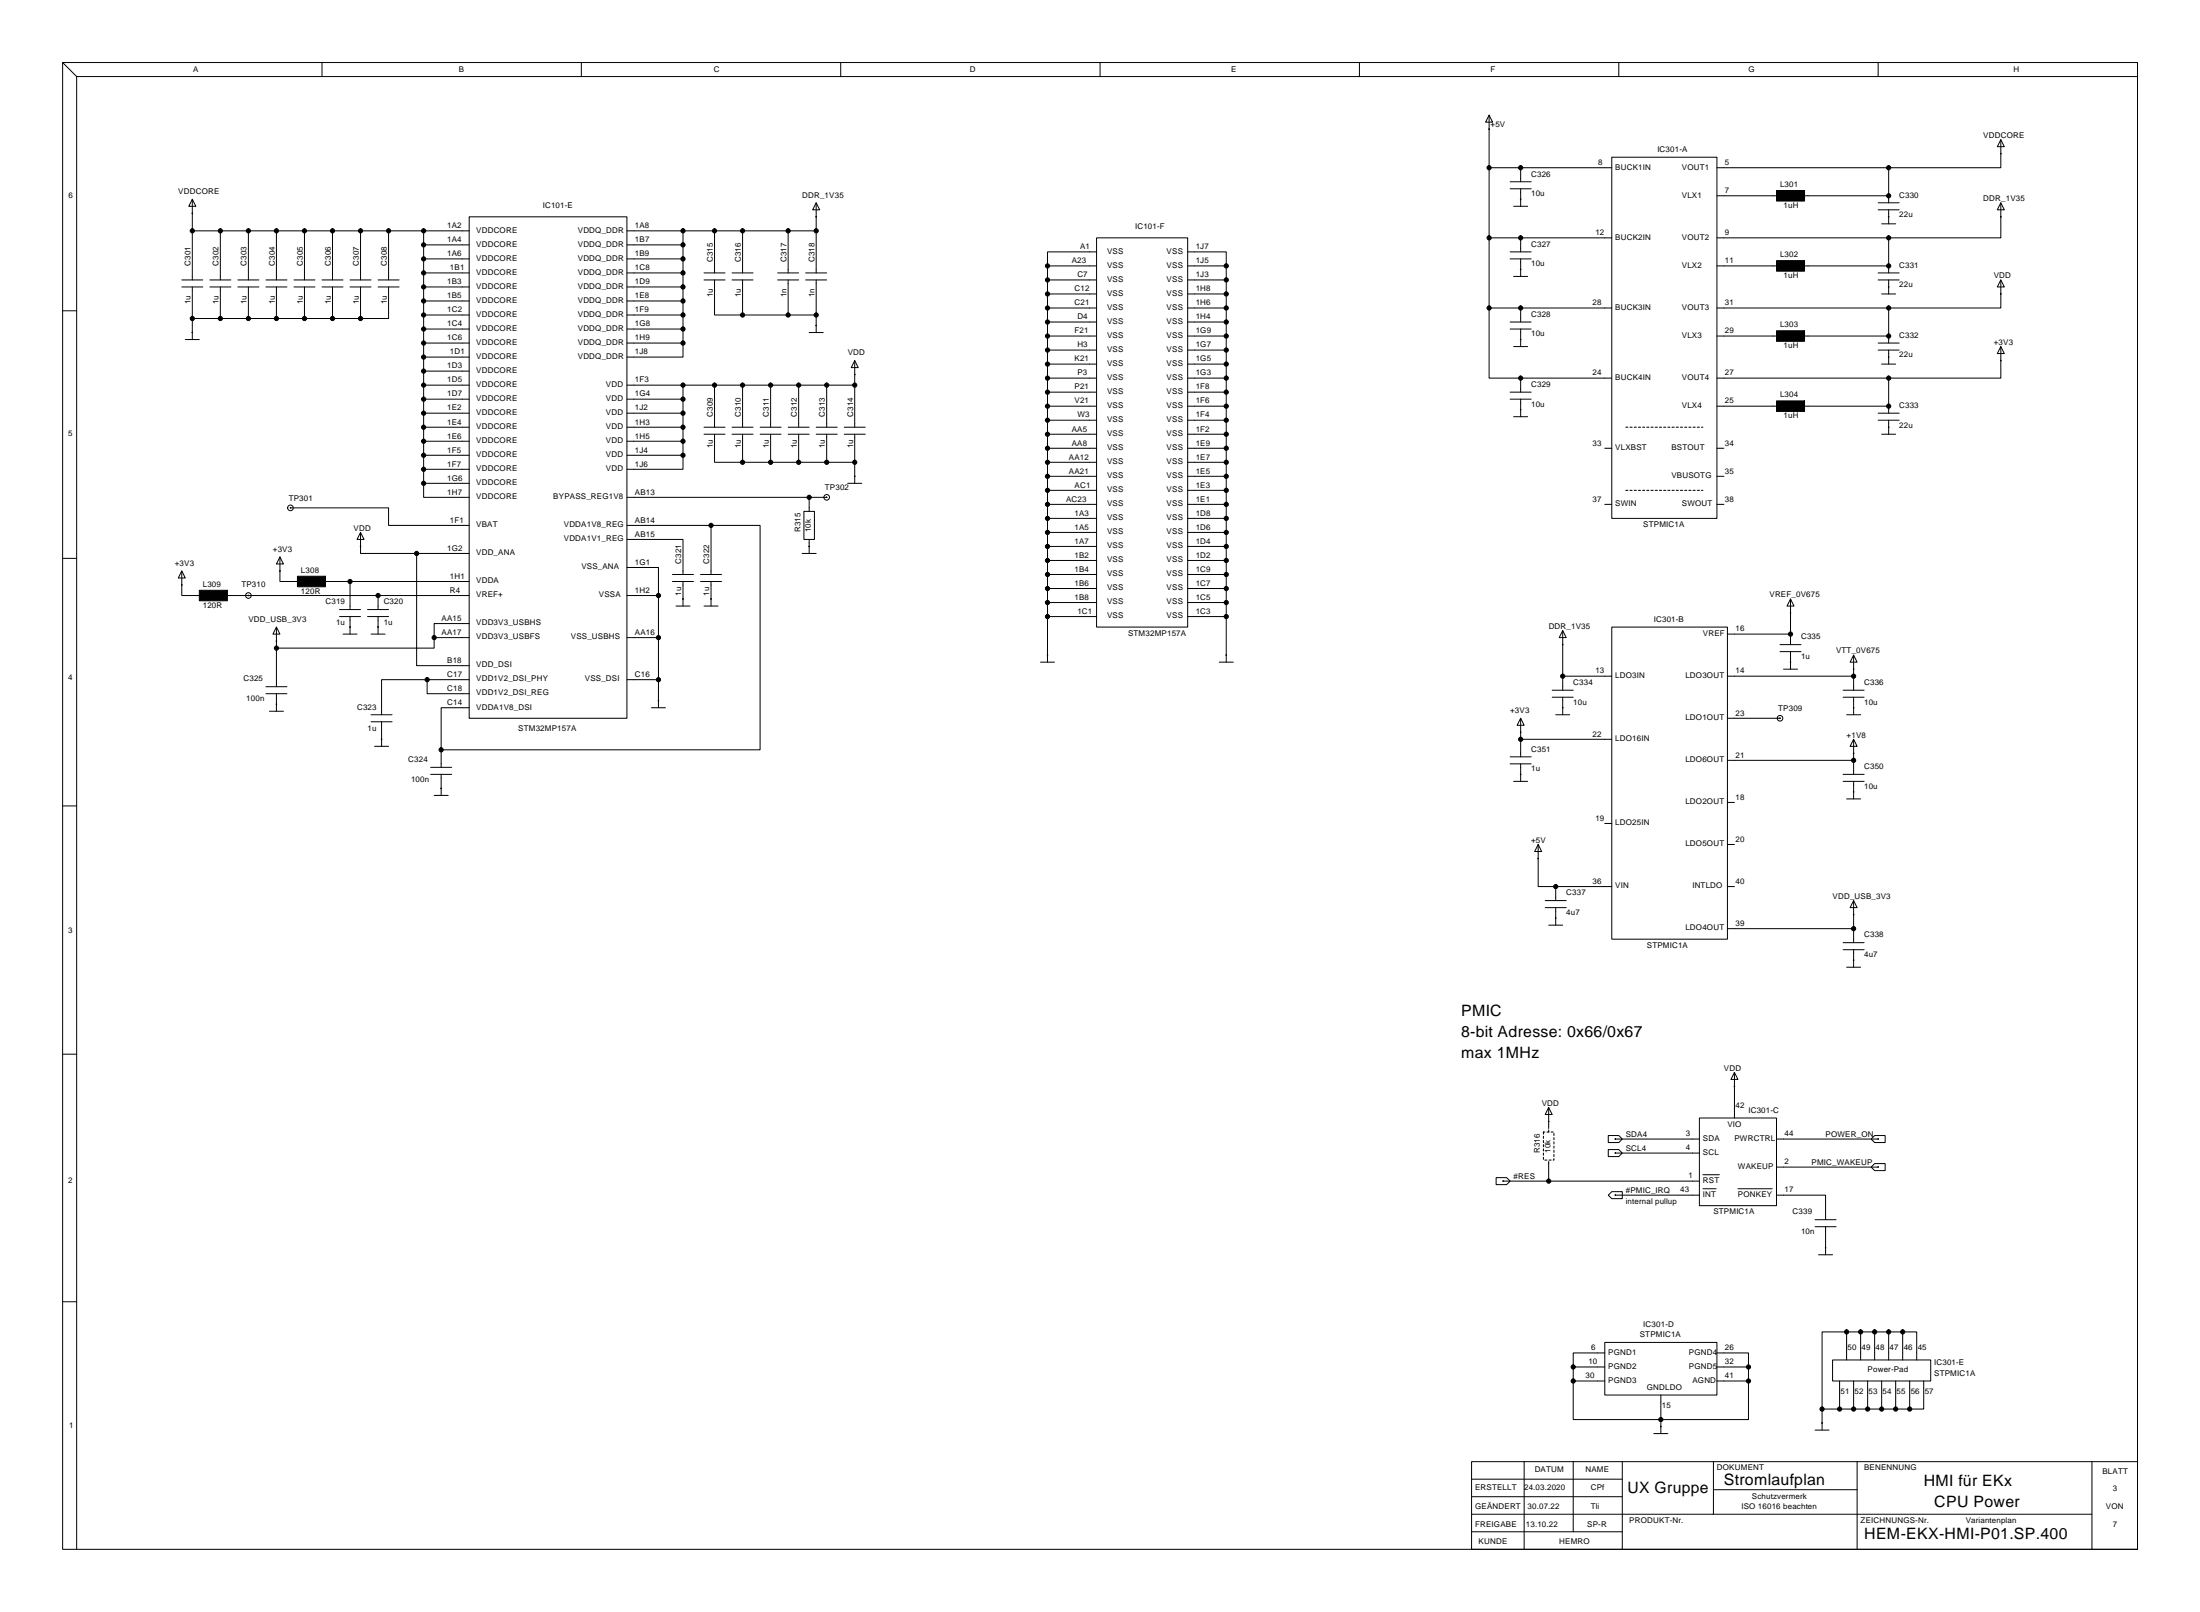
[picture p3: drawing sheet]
<svg xmlns="http://www.w3.org/2000/svg" width="797mm" height="584mm" viewBox="0 0 797 584" stroke-linecap="round" stroke-linejoin="round" font-family="sans-serif">
<g fill="none" stroke="#000" stroke-width=".36">
<path d="M22.7 22.7h751.9v538.5h-751.9zM22.7 22.7l5.1 5v533.5M27.8 27.7h746.8M116.7 22.7v5M210.7 22.7v5M304.6 22.7v5M398.6 22.7v5M492.6 22.7v5M586.6 22.7v5M680.6 22.7v5M539.6 41.7l1.3 2.5h-2.6zM539.6 41.7v69.9"/>
<path d="M584.1 56.9h38.1v130.9h-38.1zM725 50.6l1.3 2.5h-2.5zM725 50.6v10.2h-40.6M69.7 72.2l1.3 2.5h-2.6zM69.7 72.2v29.2M170 78.5h57.2v181.7h-57.2zM295.8 73.5l1.2 2.5h-2.5zM295.8 73.5v25.4M539.6 60.8h44.5M547.2 65.8h7.7M547.2 68.4h7.7M548.5 74.7h5.1"/>
<path d="M551 60.8v5M551 68.4v6.3M622.2 70.9h21.6M622.2 60.8h62.2M653.9 70.9h30.5M680.6 73.5h7.6M680.6 76h7.6M684.4 60.8v12.7M684.4 76v5.1M725 73.5l1.3 2.5h-2.5zM725 73.5v12.7h-40.6M69.7 83.6h50.8"/>
<path d="M79.8 83.6v17.8M90 83.6v17.8M100.2 83.6v17.8M110.3 83.6v17.8M120.5 83.6h33M120.5 83.6v17.8M130.7 83.6v17.8M140.8 83.6v17.8M153.5 98.9v5h16.5M153.5 83.6h16.5M153.5 93.8h16.5M153.5 88.7h16.5"/>
<path d="M153.5 98.9h16.5M153.5 83.6v15.3M227.2 83.6h20.3M227.2 93.8h20.3M227.2 88.7h20.3M227.2 98.9h20.3M247.5 83.6h11.4v15.3M247.5 83.6v40.7M255.1 98.9h7.6M258.9 83.6h36.9M265.3 98.9h7.6M269.1 83.6v15.3"/>
<path d="M281.8 98.9h7.6M285.6 83.6v15.3M291.9 98.9h7.7M379.6 96.3v15.3M379.6 96.3h17.8M397.4 86.2h33v140.9h-33zM397.4 91.2h-17.8v5.1M430.4 91.2h14v5.1M430.4 96.3h14M444.4 96.3v101.6M539.6 86.2h44.5M547.2 93.8h7.7"/>
<path d="M547.2 91.2h7.7M551 86.2v5M551 93.8v6.3M622.2 96.3h21.6M622.2 86.2h62.2M653.9 96.3h30.5M680.6 98.9h7.6M681.9 81.1h5M684.4 86.2v12.7M22.7 112.6h5.1M65.9 101.4h7.6M65.9 103.9h7.6"/>
<path d="M69.7 103.9v19.1M76 101.4h7.7M76 103.9h7.7M79.8 103.9v11.5h-10.1M79.8 115.4h50.9M86.2 101.4h7.6M86.2 103.9h7.6M90 103.9v11.5M96.4 101.4h7.6M96.4 103.9h7.6M100.2 103.9v11.5M106.5 101.4h7.6"/>
<path d="M106.5 103.9h7.6M110.3 103.9v11.5M116.7 101.4h7.6M116.7 103.9h7.6M120.5 103.9v11.5M126.8 101.4h7.7M126.8 103.9h7.7M130.7 103.9v11.5M137 101.4h7.6M137 103.9h7.6M140.8 103.9v11.5h-10.1M153.5 114.1h16.5"/>
<path d="M153.5 119.2h16.5M153.5 109h16.5M153.5 103.9v20.4M227.2 114.1h20.3M227.2 103.9h20.3M227.2 119.2h20.3M227.2 109h20.3M255.1 101.4h7.6M258.9 101.4v12.7h10.2M265.3 101.4h7.6M269.1 114.1h26.7M269.1 101.4v12.7"/>
<path d="M281.8 101.4h7.6M285.6 101.4v12.7M291.9 101.4h7.7M295.8 101.4v19M379.6 116.6h17.8M379.6 111.6h17.8M379.6 106.5h17.8M379.6 101.4h17.8M379.6 111.6v30.4M430.4 116.6h14M430.4 111.6h14M430.4 106.5h14"/>
<path d="M430.4 101.4h14M539.6 111.6v25.4h11.4M539.6 111.6h44.5M547.2 116.6h7.7M547.2 119.2h7.7M548.5 100.1h5.1M551 111.6v5M551 119.2v6.3M622.2 111.6h62.2M680.6 101.4h7.6M681.9 106.5h5M684.4 101.4v5.1"/>
<path d="M684.4 111.6v12.7M725 101.4l1.3 2.5h-2.5zM725 101.4v10.2h-40.6M67.1 123h5.1M153.5 124.3v20.3M153.5 124.3h16.5M153.5 139.5h16.5M153.5 134.4h16.5M153.5 129.3h16.5M227.2 124.3h20.3M227.2 139.5h52M247.5 124.3v5h-20.3"/>
<path d="M247.5 139.5v25.4M258.9 139.5v15.2M269.1 139.5v15.2M279.2 139.5h20.4M279.2 139.5v15.2M289.4 139.5v15.2M293.2 120.4h5.1M299.6 139.5h10.1M299.6 139.5v15.2M309.7 130.6l1.3 2.5h-2.5zM309.7 130.6v24.1M379.6 121.7h17.8"/>
<path d="M379.6 137h17.8M379.6 131.9h17.8M379.6 126.8h17.8M430.4 121.7h14M430.4 137h14M430.4 131.9h14M430.4 126.8h14M548.5 125.5h5.1M551 137h33.1M551 137v5M622.2 121.7h21.6M622.2 137h62.2"/>
<path d="M653.9 121.7h30.5M680.6 126.8h7.6M680.6 124.3h7.6M681.9 131.9h5M684.4 126.8v5.1M684.4 137v12.7M725 125.5l1.3 2.6h-2.5zM725 125.5v11.5h-40.6M153.5 144.6v10.1M153.5 144.6h16.5M153.5 149.7h16.5M153.5 154.7h16.5"/>
<path d="M153.5 159.8h16.5M153.5 154.7v20.4M227.2 144.6h20.3M227.2 149.7h20.3M227.2 154.7h20.3M227.2 159.8h20.3M255.1 157.3h7.6M255.1 154.7h7.6M258.9 157.3v10.1h10.2M265.3 157.3h7.6M265.3 154.7h7.6M269.1 157.3v10.1"/>
<path d="M275.4 157.3h7.7M275.4 154.7h7.7M279.2 157.3v10.1M285.6 157.3h7.6M285.6 154.7h7.6M289.4 157.3v10.1M295.8 157.3h7.6M295.8 154.7h7.6M299.6 157.3v10.1M305.9 157.3h7.6M305.9 154.7h7.6M309.7 157.3v17.8"/>
<path d="M379.6 142v10.2M379.6 152.2h17.8M379.6 147.1h17.8M379.6 142h17.8M379.6 157.3h17.8M379.6 152.2v40.6M430.4 152.2h14M430.4 147.1h14M430.4 142h14M430.4 157.3h14M547.2 142h7.7M547.2 144.6h7.7"/>
<path d="M548.5 150.9h5.1M551 144.6v6.3M622.2 147.1h21.6M653.9 147.1h30.5M680.6 152.2h7.6M680.6 149.7h7.6M681.9 157.3h5M684.4 152.2v5.1M153.5 175.1v5h16.5M153.5 164.9h16.5M153.5 170h16.5M153.5 175.1h16.5"/>
<path d="M227.2 164.9h20.3M247.5 164.9v5.1h-20.3M269.1 167.4h40.6M307.2 175.1h5.1M379.6 177.6h17.8M379.6 172.5h17.8M379.6 162.4h17.8M379.6 167.4h17.8M430.4 177.6h14M430.4 172.5h14M430.4 162.4h14M430.4 167.4h14"/>
<path d="M581.5 162.4h2.6M622.2 172.5h2.5M622.2 162.4h2.5M105.2 183.9h35.6v6.4h29.2M130.7 192.8l1.2 2.6h-2.5zM130.7 192.8v7.7h20.3M227.2 195.4h20.3v12.7M227.2 190.3h30.5M227.2 180.1h72.4M257.7 190.3h17.7v81.3h-115.5M257.7 190.3v17.8M291.3 185.2h3.8v10.2h-3.8z"/>
<path d="M293.2 180.1v5.1M293.2 195.4v5.1M379.6 182.7h17.8M379.6 187.8h17.8M379.6 197.9h17.8M397.4 192.8h-17.8v30.5M430.4 182.7h14M430.4 187.8h14M430.4 197.9h14M430.4 192.8h14M444.4 197.9v10.2M581.5 182.7h2.6"/>
<path d="M622.2 182.7h2.5M22.7 202.2h5.1M65.9 206.8l1.2 2.5h-2.5zM65.9 206.8v8.9h6.3M82.4 215.7h87.6M101.4 201.7l1.3 2.6h-2.5zM101.4 201.7v8.9h6.4M118 210.6h52M126.8 210.6v10.2M137 215.7v5.1M151 200.5v40.6h19M151 200.5h19"/>
<path d="M227.2 205.5h11.4v10.2M227.2 215.7h11.4M238.6 215.7v40.6M243.7 208.1h7.6M243.7 210.6h7.6M245 219.5h5M247.5 210.6v8.9M253.8 208.1h7.7M253.8 210.6h7.7M255.1 219.5h5.1M257.7 210.6v8.9M290.7 200.5h5.1"/>
<path d="M379.6 213.2h17.8M379.6 218.2h17.8M379.6 208.1h17.8M379.6 203h17.8M430.4 213.2h14M430.4 218.2h14M430.4 208.1h14M430.4 203h14M444.4 208.1v31.7M648.8 217l1.3 2.5h-2.5zM648.8 217v16.5M100.2 227.1l1.2 2.6h-2.5z"/>
<path d="M100.2 227.1v21.6M123 223.3h7.7M123 220.8h7.7M124.3 229.7h5.1M126.8 223.3v6.4M133.2 223.3h7.6M133.2 220.8h7.6M134.5 229.7h5M137 223.3v6.4M157.3 230.9v3.9h-57.1M157.3 230.9h12.7M170 225.9h-12.7v5"/>
<path d="M227.2 230.9h11.4M377 239.8h5.1M379.6 223.3h17.8M379.6 223.3v16.5M430.4 223.3h14M441.8 239.8h5.1M566.3 228.4l1.3 2.5h-2.6zM566.3 228.4v21.6M584.1 227.1h41.9v113.1h-41.9zM626 229.7h22.8M645 233.5h7.6M645 236h7.6"/>
<path d="M648.8 236v6.4M671.7 237.3l1.3 2.5h-2.6zM671.7 237.3v12.7M96.4 251.3h7.6M96.4 248.7h7.6M97.6 257.6h5.1M100.2 251.3v6.3M134.5 258.9h7.6M154.8 246.2h-16.5v12.7M154.8 246.2v5.1h15.2M154.8 246.2h15.2M170 256.3h-10.1v15.3"/>
<path d="M227.2 246.2h11.4M236.1 256.3h5M562.5 250h7.6M562.5 252.5h7.6M563.7 258.9h5.1M566.3 252.5v6.4M566.3 244.9h17.8M626 244.9h45.7M646.3 242.4h5.1M667.9 250h7.6M667.9 252.5h7.6M669.2 258.9h5"/>
<path d="M671.7 252.5v6.4M134.5 261.4h7.6M135.7 270.3h5.1M138.3 261.4v8.9M156.1 277.9h7.6M159.9 271.6v6.3M547.2 274.1h7.7M547.2 276.7h7.7M551 260.2l1.3 2.5h-2.5zM551 260.2v7.6h33.1M551 267.8v6.3M551 276.7v6.3"/>
<path d="M626 260.2h19M626 275.4h45.7M671.7 267.8l1.3 2.5h-2.6zM671.7 267.8v12.7M22.7 291.9h5.1M156.1 280.5h7.6M157.3 288.1h5.1M159.9 280.5v7.6M548.5 283h5.1M581.5 298.3h2.6M626 290.6h2.5M667.9 283h7.6"/>
<path d="M667.9 280.5h7.6M669.2 289.4h5M671.7 283v6.4M557.4 305.9l1.3 2.5h-2.6zM557.4 305.9v15.2h6.3M626 305.9h2.5M559.9 326.2h7.7M559.9 328.7h7.7M561.2 335.1h5.1M563.7 321.1h20.4M563.7 321.1v5.1M563.7 328.7v6.4"/>
<path d="M626 336.4h45.7M626 321.1h2.5M671.7 326.2l1.3 2.5h-2.6zM671.7 326.2v15.2M667.9 341.4h7.6M667.9 344h7.6M669.2 350.3h5M671.7 344v6.3M22.7 381.8h5.1M628.5 388.4l1.3 2.6h-2.6zM628.5 388.4v16.5M561.2 401.1l1.3 2.6h-2.6z"/>
<path d="M561.2 401.1v7.6M582.8 416.4h3.8l1.3 1.2-1.3 1.3h-3.8zM582.8 411.3h3.8l1.3 1.3-1.3 1.2h-3.8zM585.3 412.6h30.5M585.3 417.6h30.5M615.8 404.9h28v31.8h-28zM643.8 412.6h36.8M678 412.6l1.3-1.3h3.8v2.5h-3.8zM542.2 426.5h3.8l1.2 1.3-1.2 1.3h-3.8zM544.7 427.8h71.1M561.2 421.5v6.3M582.8 432.9l1.3-1.3h3.8v2.6h-3.8z"/>
<path d="M585.3 432.9h30.5M617.1 430.6h4.8M617.1 425.5h5.9M629.8 430.6h12.4M643.8 432.9h17.7v8.9M643.8 422.7h36.8M678 422.7l1.3-1.2h3.8v2.5h-3.8zM657.7 441.8h7.6M657.7 444.3h7.6M659 454.5h5.1M661.5 444.3v10.2M22.7 471.5h5.1"/>
<path d="M570.1 495.1h11.4M570.1 495.1v5.1M581.5 486.2h40.7v19.1h-40.7zM581.5 490h-11.4v5.1M622.2 490h11.4v5.1M622.2 495.1h11.4M633.6 495.1v5.1M664.1 492.6h35.5v7.6h-35.5zM669.2 482.4h-8.9v35.6M669.2 482.4h20.3M669.2 482.4v10.2M674.2 482.4v10.2"/>
<path d="M679.3 482.4v10.2M684.4 482.4v10.2M689.5 482.4h5.1v10.2M689.5 482.4v10.2M570.1 500.2v14h31.7v5M570.1 500.2h11.4M599.3 519.2h5.1M622.2 500.2h11.4M633.6 500.2v14h-31.8v-8.9M657.7 518h5.1M660.3 510.4h11.4M666.6 500.2v10.2"/>
<path d="M671.7 500.2v10.2M671.7 510.4h5.1M676.8 510.4h15.2M676.8 500.2v10.2M681.9 500.2v10.2M686.9 500.2v10.2M692 500.2v10.2h5.1v-10.2M533.3 529.4h241.3v31.8h-241.3zM533.3 535.8h54.6M552.3 529.4v31.8M570.1 529.4v25.4M587.9 529.4v31.8"/>
<path d="M620.9 529.4v19.1M620.9 539.6h52.1M673 529.4v31.8M758.1 529.4v31.8M533.3 554.8h54.6M533.3 548.5h224.8M533.3 542.1h54.6"/>
<circle cx="105.2" cy="183.9" r="1.02"/>
<circle cx="299.6" cy="180.1" r="1.02"/>
<circle cx="90" cy="215.7" r="1.02"/>
<circle cx="645" cy="260.2" r="1.02"/>
</g>
<g fill="#000" stroke="#000" stroke-width=".36">
<path d="M643.8 69h10.1v3.8h-10.1z" fill-rule="evenodd"/>
<path d="M643.8 94.4h10.1v3.8h-10.1z" fill-rule="evenodd"/>
<path d="M643.8 119.8h10.1v3.8h-10.1z" fill-rule="evenodd"/>
<path d="M643.8 145.2h10.1v3.8h-10.1z" fill-rule="evenodd"/>
<path d="M72.2 213.8h10.2v3.8h-10.2z" fill-rule="evenodd"/>
<path d="M107.8 208.7h10.2v3.8h-10.2z" fill-rule="evenodd"/>
<circle cx="539.6" cy="46.8" r=".1"/>
<circle cx="725" cy="55.7" r=".1"/>
<circle cx="69.7" cy="77.3" r=".1"/>
<circle cx="295.8" cy="78.5" r=".1"/>
<circle cx="539.6" cy="60.8" r=".76"/>
<circle cx="551" cy="72.2" r=".1"/>
<circle cx="551" cy="60.8" r=".76"/>
<circle cx="684.4" cy="78.5" r=".1"/>
<circle cx="684.4" cy="70.9" r=".76"/>
<circle cx="684.4" cy="60.8" r=".76"/>
<circle cx="725" cy="78.5" r=".1"/>
<circle cx="69.7" cy="83.6" r=".76"/>
<circle cx="79.8" cy="83.6" r=".76"/>
<circle cx="90" cy="83.6" r=".76"/>
<circle cx="100.2" cy="83.6" r=".76"/>
<circle cx="110.3" cy="83.6" r=".76"/>
<circle cx="120.5" cy="83.6" r=".76"/>
<circle cx="130.7" cy="83.6" r=".76"/>
<circle cx="140.8" cy="83.6" r=".76"/>
<circle cx="153.5" cy="98.9" r=".76"/>
<circle cx="153.5" cy="93.8" r=".76"/>
<circle cx="153.5" cy="88.7" r=".76"/>
<circle cx="153.5" cy="83.6" r=".76"/>
<circle cx="247.5" cy="88.7" r=".76"/>
<circle cx="247.5" cy="93.8" r=".76"/>
<circle cx="247.5" cy="83.6" r=".76"/>
<circle cx="247.5" cy="98.9" r=".76"/>
<circle cx="258.9" cy="83.6" r=".76"/>
<circle cx="269.1" cy="83.6" r=".76"/>
<circle cx="285.6" cy="83.6" r=".76"/>
<circle cx="295.8" cy="83.6" r=".76"/>
<circle cx="379.6" cy="96.3" r=".76"/>
<circle cx="444.4" cy="96.3" r=".76"/>
<circle cx="539.6" cy="86.2" r=".76"/>
<circle cx="551" cy="97.6" r=".1"/>
<circle cx="551" cy="86.2" r=".76"/>
<circle cx="684.4" cy="86.2" r=".76"/>
<circle cx="684.4" cy="96.3" r=".76"/>
<circle cx="69.7" cy="115.4" r=".76"/>
<circle cx="79.8" cy="115.4" r=".76"/>
<circle cx="90" cy="115.4" r=".76"/>
<circle cx="100.2" cy="115.4" r=".76"/>
<circle cx="110.3" cy="115.4" r=".76"/>
<circle cx="120.5" cy="115.4" r=".76"/>
<circle cx="130.7" cy="115.4" r=".76"/>
<circle cx="153.5" cy="103.9" r=".76"/>
<circle cx="153.5" cy="109" r=".76"/>
<circle cx="153.5" cy="114.1" r=".76"/>
<circle cx="153.5" cy="119.2" r=".76"/>
<circle cx="247.5" cy="103.9" r=".76"/>
<circle cx="247.5" cy="109" r=".76"/>
<circle cx="247.5" cy="119.2" r=".76"/>
<circle cx="247.5" cy="114.1" r=".76"/>
<circle cx="269.1" cy="114.1" r=".76"/>
<circle cx="285.6" cy="114.1" r=".76"/>
<circle cx="295.8" cy="117.9" r=".1"/>
<circle cx="295.8" cy="114.1" r=".76"/>
<circle cx="379.6" cy="116.6" r=".76"/>
<circle cx="379.6" cy="101.4" r=".76"/>
<circle cx="379.6" cy="111.6" r=".76"/>
<circle cx="379.6" cy="106.5" r=".76"/>
<circle cx="444.4" cy="116.6" r=".76"/>
<circle cx="444.4" cy="111.6" r=".76"/>
<circle cx="444.4" cy="106.5" r=".76"/>
<circle cx="444.4" cy="101.4" r=".76"/>
<circle cx="539.6" cy="111.6" r=".76"/>
<circle cx="551" cy="111.6" r=".76"/>
<circle cx="684.4" cy="103.9" r=".1"/>
<circle cx="684.4" cy="111.6" r=".76"/>
<circle cx="725" cy="106.5" r=".1"/>
<circle cx="69.7" cy="120.4" r=".1"/>
<circle cx="153.5" cy="129.3" r=".76"/>
<circle cx="153.5" cy="134.4" r=".76"/>
<circle cx="153.5" cy="124.3" r=".76"/>
<circle cx="153.5" cy="139.5" r=".76"/>
<circle cx="247.5" cy="139.5" r=".76"/>
<circle cx="247.5" cy="124.3" r=".76"/>
<circle cx="258.9" cy="139.5" r=".76"/>
<circle cx="269.1" cy="139.5" r=".76"/>
<circle cx="279.2" cy="139.5" r=".76"/>
<circle cx="289.4" cy="139.5" r=".76"/>
<circle cx="299.6" cy="139.5" r=".76"/>
<circle cx="309.7" cy="135.7" r=".1"/>
<circle cx="309.7" cy="139.5" r=".76"/>
<circle cx="379.6" cy="126.8" r=".76"/>
<circle cx="379.6" cy="131.9" r=".76"/>
<circle cx="379.6" cy="137" r=".76"/>
<circle cx="379.6" cy="121.7" r=".76"/>
<circle cx="444.4" cy="137" r=".76"/>
<circle cx="444.4" cy="131.9" r=".76"/>
<circle cx="444.4" cy="126.8" r=".76"/>
<circle cx="444.4" cy="121.7" r=".76"/>
<circle cx="551" cy="123" r=".1"/>
<circle cx="551" cy="137" r=".76"/>
<circle cx="684.4" cy="129.3" r=".1"/>
<circle cx="684.4" cy="121.7" r=".76"/>
<circle cx="684.4" cy="137" r=".76"/>
<circle cx="725" cy="130.6" r=".1"/>
<circle cx="153.5" cy="154.7" r=".76"/>
<circle cx="153.5" cy="149.7" r=".76"/>
<circle cx="153.5" cy="159.8" r=".76"/>
<circle cx="153.5" cy="144.6" r=".76"/>
<circle cx="247.5" cy="154.7" r=".76"/>
<circle cx="247.5" cy="149.7" r=".76"/>
<circle cx="247.5" cy="159.8" r=".76"/>
<circle cx="247.5" cy="144.6" r=".76"/>
<circle cx="379.6" cy="142" r=".76"/>
<circle cx="379.6" cy="147.1" r=".76"/>
<circle cx="379.6" cy="157.3" r=".76"/>
<circle cx="379.6" cy="152.2" r=".76"/>
<circle cx="444.4" cy="142" r=".76"/>
<circle cx="444.4" cy="157.3" r=".76"/>
<circle cx="444.4" cy="147.1" r=".76"/>
<circle cx="444.4" cy="152.2" r=".76"/>
<circle cx="551" cy="148.4" r=".1"/>
<circle cx="684.4" cy="154.7" r=".1"/>
<circle cx="684.4" cy="147.1" r=".76"/>
<circle cx="153.5" cy="175.1" r=".76"/>
<circle cx="153.5" cy="164.9" r=".76"/>
<circle cx="153.5" cy="170" r=".76"/>
<circle cx="247.5" cy="164.9" r=".76"/>
<circle cx="269.1" cy="167.4" r=".76"/>
<circle cx="279.2" cy="167.4" r=".76"/>
<circle cx="289.4" cy="167.4" r=".76"/>
<circle cx="299.6" cy="167.4" r=".76"/>
<circle cx="309.7" cy="172.5" r=".1"/>
<circle cx="309.7" cy="167.4" r=".76"/>
<circle cx="379.6" cy="167.4" r=".76"/>
<circle cx="379.6" cy="177.6" r=".76"/>
<circle cx="379.6" cy="162.4" r=".76"/>
<circle cx="379.6" cy="172.5" r=".76"/>
<circle cx="444.4" cy="167.4" r=".76"/>
<circle cx="444.4" cy="177.6" r=".76"/>
<circle cx="444.4" cy="172.5" r=".76"/>
<circle cx="444.4" cy="162.4" r=".76"/>
<circle cx="105.2" cy="183.9" r=".1"/>
<circle cx="130.7" cy="197.9" r=".1"/>
<circle cx="257.7" cy="190.3" r=".76"/>
<circle cx="293.2" cy="197.9" r=".1"/>
<circle cx="293.2" cy="180.1" r=".76"/>
<circle cx="299.6" cy="180.1" r=".1"/>
<circle cx="379.6" cy="192.8" r=".76"/>
<circle cx="379.6" cy="182.7" r=".76"/>
<circle cx="379.6" cy="197.9" r=".76"/>
<circle cx="379.6" cy="187.8" r=".76"/>
<circle cx="444.4" cy="192.8" r=".76"/>
<circle cx="444.4" cy="187.8" r=".76"/>
<circle cx="444.4" cy="197.9" r=".76"/>
<circle cx="444.4" cy="182.7" r=".76"/>
<circle cx="65.9" cy="211.9" r=".1"/>
<circle cx="90" cy="215.7" r=".1"/>
<circle cx="101.4" cy="206.8" r=".1"/>
<circle cx="126.8" cy="210.6" r=".76"/>
<circle cx="137" cy="215.7" r=".76"/>
<circle cx="151" cy="200.5" r=".76"/>
<circle cx="238.6" cy="215.7" r=".76"/>
<circle cx="247.5" cy="217" r=".1"/>
<circle cx="257.7" cy="217" r=".1"/>
<circle cx="379.6" cy="213.2" r=".76"/>
<circle cx="379.6" cy="208.1" r=".76"/>
<circle cx="379.6" cy="203" r=".76"/>
<circle cx="379.6" cy="218.2" r=".76"/>
<circle cx="444.4" cy="213.2" r=".76"/>
<circle cx="444.4" cy="208.1" r=".76"/>
<circle cx="444.4" cy="218.2" r=".76"/>
<circle cx="444.4" cy="203" r=".76"/>
<circle cx="100.2" cy="232.2" r=".1"/>
<circle cx="100.2" cy="234.8" r=".76"/>
<circle cx="126.8" cy="227.1" r=".1"/>
<circle cx="137" cy="227.1" r=".1"/>
<circle cx="157.3" cy="230.9" r=".76"/>
<circle cx="238.6" cy="230.9" r=".76"/>
<circle cx="379.6" cy="237.3" r=".1"/>
<circle cx="379.6" cy="223.3" r=".76"/>
<circle cx="444.4" cy="237.3" r=".1"/>
<circle cx="444.4" cy="223.3" r=".76"/>
<circle cx="566.3" cy="233.5" r=".1"/>
<circle cx="648.8" cy="222.1" r=".1"/>
<circle cx="648.8" cy="239.8" r=".1"/>
<circle cx="648.8" cy="229.7" r=".76"/>
<circle cx="100.2" cy="255.1" r=".1"/>
<circle cx="154.8" cy="246.2" r=".76"/>
<circle cx="238.6" cy="253.8" r=".1"/>
<circle cx="238.6" cy="246.2" r=".76"/>
<circle cx="566.3" cy="256.3" r=".1"/>
<circle cx="566.3" cy="244.9" r=".76"/>
<circle cx="671.7" cy="242.4" r=".1"/>
<circle cx="671.7" cy="256.3" r=".1"/>
<circle cx="671.7" cy="244.9" r=".76"/>
<circle cx="138.3" cy="267.8" r=".1"/>
<circle cx="159.9" cy="271.6" r=".76"/>
<circle cx="551" cy="265.2" r=".1"/>
<circle cx="551" cy="267.8" r=".76"/>
<circle cx="645" cy="260.2" r=".1"/>
<circle cx="671.7" cy="272.9" r=".1"/>
<circle cx="671.7" cy="275.4" r=".76"/>
<circle cx="159.9" cy="285.6" r=".1"/>
<circle cx="551" cy="280.5" r=".1"/>
<circle cx="671.7" cy="286.8" r=".1"/>
<circle cx="557.4" cy="311" r=".1"/>
<circle cx="563.7" cy="332.5" r=".1"/>
<circle cx="563.7" cy="321.1" r=".76"/>
<circle cx="671.7" cy="331.3" r=".1"/>
<circle cx="671.7" cy="336.4" r=".76"/>
<circle cx="671.7" cy="347.8" r=".1"/>
<circle cx="628.5" cy="393.5" r=".1"/>
<circle cx="561.2" cy="406.2" r=".1"/>
<circle cx="585.3" cy="417.6" r=".1"/>
<circle cx="585.3" cy="412.6" r=".1"/>
<circle cx="680.6" cy="412.6" r=".1"/>
<circle cx="544.7" cy="427.8" r=".1"/>
<circle cx="561.2" cy="427.8" r=".76"/>
<circle cx="585.3" cy="432.9" r=".1"/>
<circle cx="680.6" cy="422.7" r=".1"/>
<circle cx="661.5" cy="451.9" r=".1"/>
<circle cx="570.1" cy="495.1" r=".76"/>
<circle cx="633.6" cy="495.1" r=".76"/>
<circle cx="669.2" cy="482.4" r=".76"/>
<circle cx="674.2" cy="482.4" r=".76"/>
<circle cx="679.3" cy="482.4" r=".76"/>
<circle cx="684.4" cy="482.4" r=".76"/>
<circle cx="689.5" cy="482.4" r=".76"/>
<circle cx="570.1" cy="500.2" r=".76"/>
<circle cx="601.8" cy="516.7" r=".1"/>
<circle cx="601.8" cy="514.2" r=".76"/>
<circle cx="633.6" cy="500.2" r=".76"/>
<circle cx="660.3" cy="515.4" r=".1"/>
<circle cx="660.3" cy="510.4" r=".76"/>
<circle cx="666.6" cy="510.4" r=".76"/>
<circle cx="671.7" cy="510.4" r=".76"/>
<circle cx="676.8" cy="510.4" r=".76"/>
<circle cx="681.9" cy="510.4" r=".76"/>
<circle cx="686.9" cy="510.4" r=".76"/>
<circle cx="692" cy="510.4" r=".76"/>
</g>
<path d="M589.1 154.7h28M589.1 177.6h28M559.3 410h3.8v10.2h-3.8zM561.2 410v-1.3M561.2 421.5v-1.3" fill="none" stroke="#000" stroke-width=".38" stroke-dasharray=".8 .8"/>
<g font-size="5.7">
<text x="529.5" y="368.1">PMIC</text>
<text x="529.5" y="375.6">8-bit Adresse: 0x66/0x67</text>
<text x="529.5" y="383">max 1MHz</text>
<text x="624.7" y="537.7">Stromlaufplan</text>
<text x="697.1" y="538.3">HMI für EKx</text>
<text x="589.8" y="540.9">UX Gruppe</text>
<text x="700.9" y="545.9">CPU Power</text>
<text x="675.5" y="557.4">HEM-EKX-HMI-P01.SP.400</text>
</g>
<g font-size="2.9">
<text x="69.9" y="26.1">A</text>
<text x="166.2" y="26.1">B</text>
<text x="258.7" y="26.1">C</text>
<text x="351.4" y="26.1">D</text>
<text x="446.1" y="26.1">E</text>
<text x="540.1" y="26.1">F</text>
<text x="633.6" y="26.1">G</text>
<text x="729.6" y="26.1">H</text>
<text x="540.1" y="46.2">+5V</text>
<text x="718.7" y="50">VDDCORE</text>
<text x="579.1" y="59.8">8</text>
<text x="600.6" y="55">IC301-A</text>
<text x="625.1" y="59.8">5</text>
<text x="554.9" y="63.9">C326</text>
<text x="585.3" y="61.4">BUCK1IN</text>
<text x="609.5" y="61.4">VOUT1</text>
<text x="24.9" y="71.7">6</text>
<text x="64.6" y="70.3">VDDCORE</text>
<text x="290.7" y="71.6">DDR_1V35</text>
<text x="554.9" y="71">10u</text>
<text x="609.5" y="71.6">VLX1</text>
<text x="625.1" y="69.9">7</text>
<text x="645" y="67.7">L301</text>
<text x="688.2" y="71.6">C330</text>
<text x="196.7" y="75.4">IC101-E</text>
<text x="646.3" y="75.4">1uH</text>
<text x="718.7" y="72.8">DDR_1V35</text>
<text x="162" y="82.6">1A2</text>
<text x="230.1" y="82.6">1A8</text>
<text x="411.3" y="83">IC101-F</text>
<text x="688.2" y="78.7">22u</text>
<text x="162" y="87.7">1A4</text>
<text x="172.6" y="84.3">VDDCORE</text>
<text x="172.6" y="89.3">VDDCORE</text>
<text x="209.4" y="84.3">VDDQ_DDR</text>
<text x="209.4" y="89.3">VDDQ_DDR</text>
<text x="230.1" y="87.7">1B7</text>
<text x="554.9" y="89.3">C327</text>
<text x="578.1" y="85.2">12</text>
<text x="585.3" y="86.8">BUCK2IN</text>
<text x="609.5" y="86.8">VOUT2</text>
<text x="625.1" y="85.2">9</text>
<text x="162" y="92.8">1A6</text>
<text x="172.6" y="94.4">VDDCORE</text>
<text x="209.4" y="94.4">VDDQ_DDR</text>
<text x="230.1" y="92.8">1B9</text>
<text x="258.3" y="95" transform="rotate(-90 258.3 95)">C315</text>
<text x="268.5" y="95" transform="rotate(-90 268.5 95)">C316</text>
<text x="285" y="95" transform="rotate(-90 285 95)">C317</text>
<text x="295.1" y="95" transform="rotate(-90 295.1 95)">C318</text>
<text x="388.4" y="95.3">A23</text>
<text x="391.4" y="90.2">A1</text>
<text x="401.2" y="91.9">VSS</text>
<text x="422.8" y="91.9">VSS</text>
<text x="433.3" y="95.3">1J5</text>
<text x="433.3" y="90.2">1J7</text>
<text x="625.1" y="95.3">11</text>
<text x="645" y="93.1">L302</text>
<text x="69.1" y="96.3" transform="rotate(-90 69.1 96.3)">C301</text>
<text x="79.2" y="96.3" transform="rotate(-90 79.2 96.3)">C302</text>
<text x="89.4" y="96.3" transform="rotate(-90 89.4 96.3)">C303</text>
<text x="99.5" y="96.3" transform="rotate(-90 99.5 96.3)">C304</text>
<text x="109.7" y="96.3" transform="rotate(-90 109.7 96.3)">C305</text>
<text x="119.9" y="96.3" transform="rotate(-90 119.9 96.3)">C306</text>
<text x="130" y="96.3" transform="rotate(-90 130 96.3)">C307</text>
<text x="140.2" y="96.3" transform="rotate(-90 140.2 96.3)">C308</text>
<text x="163.1" y="97.9">1B1</text>
<text x="172.6" y="99.5">VDDCORE</text>
<text x="209.4" y="99.5">VDDQ_DDR</text>
<text x="230.1" y="97.9">1C8</text>
<text x="390.4" y="100.4">C7</text>
<text x="401.2" y="97">VSS</text>
<text x="422.8" y="97">VSS</text>
<text x="433.3" y="100.4">1J3</text>
<text x="554.9" y="96.5">10u</text>
<text x="609.5" y="97">VLX2</text>
<text x="646.3" y="100.8">1uH</text>
<text x="688.2" y="97">C331</text>
<text x="722.5" y="100.8">VDD</text>
<text x="162" y="103">1B3</text>
<text x="172.6" y="104.6">VDDCORE</text>
<text x="209.4" y="104.6">VDDQ_DDR</text>
<text x="230.1" y="103">1D9</text>
<text x="258.3" y="107.7" transform="rotate(-90 258.3 107.7)">1u</text>
<text x="268.5" y="107.7" transform="rotate(-90 268.5 107.7)">1u</text>
<text x="285" y="107.7" transform="rotate(-90 285 107.7)">1n</text>
<text x="295.1" y="107.7" transform="rotate(-90 295.1 107.7)">1n</text>
<text x="389.4" y="105.5">C12</text>
<text x="401.2" y="107.1">VSS</text>
<text x="401.2" y="102">VSS</text>
<text x="422.8" y="107.1">VSS</text>
<text x="422.8" y="102">VSS</text>
<text x="433.3" y="105.5">1H8</text>
<text x="688.2" y="104.1">22u</text>
<text x="69.1" y="110.3" transform="rotate(-90 69.1 110.3)">1u</text>
<text x="79.2" y="110.3" transform="rotate(-90 79.2 110.3)">1u</text>
<text x="89.4" y="110.3" transform="rotate(-90 89.4 110.3)">1u</text>
<text x="99.5" y="110.3" transform="rotate(-90 99.5 110.3)">1u</text>
<text x="109.7" y="110.3" transform="rotate(-90 109.7 110.3)">1u</text>
<text x="119.9" y="110.3" transform="rotate(-90 119.9 110.3)">1u</text>
<text x="130" y="110.3" transform="rotate(-90 130 110.3)">1u</text>
<text x="140.2" y="110.3" transform="rotate(-90 140.2 110.3)">1u</text>
<text x="162" y="108">1B5</text>
<text x="162" y="113.1">1C2</text>
<text x="172.6" y="109.7">VDDCORE</text>
<text x="209.4" y="109.7">VDDQ_DDR</text>
<text x="230.1" y="113.1">1F9</text>
<text x="230.1" y="108">1E8</text>
<text x="389.4" y="110.6">C21</text>
<text x="401.2" y="112.2">VSS</text>
<text x="422.8" y="112.2">VSS</text>
<text x="433.3" y="110.6">1H6</text>
<text x="577.1" y="110.6">28</text>
<text x="585.3" y="112.2">BUCK3IN</text>
<text x="609.5" y="112.2">VOUT3</text>
<text x="625.1" y="110.6">31</text>
<text x="162" y="118.2">1C4</text>
<text x="172.6" y="114.7">VDDCORE</text>
<text x="172.6" y="119.8">VDDCORE</text>
<text x="209.4" y="119.8">VDDQ_DDR</text>
<text x="209.4" y="114.7">VDDQ_DDR</text>
<text x="230.1" y="118.2">1G8</text>
<text x="390.4" y="115.7">D4</text>
<text x="401.2" y="117.3">VSS</text>
<text x="422.8" y="117.3">VSS</text>
<text x="433.3" y="115.7">1H4</text>
<text x="554.9" y="114.7">C328</text>
<text x="645" y="118.6">L303</text>
<text x="162" y="123.3">1C6</text>
<text x="172.6" y="124.9">VDDCORE</text>
<text x="209.4" y="124.9">VDDQ_DDR</text>
<text x="230.1" y="123.3">1H9</text>
<text x="389.4" y="120.7">F21</text>
<text x="390.4" y="125.8">H3</text>
<text x="401.2" y="122.4">VSS</text>
<text x="422.8" y="122.4">VSS</text>
<text x="433.3" y="125.8">1G7</text>
<text x="433.3" y="120.7">1G9</text>
<text x="554.9" y="121.9">10u</text>
<text x="609.5" y="122.4">VLX3</text>
<text x="625.1" y="120.7">29</text>
<text x="688.2" y="122.4">C332</text>
<text x="722.5" y="124.9">+3V3</text>
<text x="163.1" y="128.4">1D1</text>
<text x="172.6" y="130">VDDCORE</text>
<text x="209.4" y="130">VDDQ_DDR</text>
<text x="230.1" y="128.4">1J8</text>
<text x="307.2" y="128.7">VDD</text>
<text x="389.4" y="130.9">K21</text>
<text x="401.2" y="127.4">VSS</text>
<text x="422.8" y="127.4">VSS</text>
<text x="433.3" y="130.9">1G5</text>
<text x="646.3" y="126.2">1uH</text>
<text x="688.2" y="129.5">22u</text>
<text x="162" y="133.4">1D3</text>
<text x="172.6" y="135.1">VDDCORE</text>
<text x="390.4" y="136">P3</text>
<text x="401.2" y="137.6">VSS</text>
<text x="401.2" y="132.5">VSS</text>
<text x="422.8" y="137.6">VSS</text>
<text x="422.8" y="132.5">VSS</text>
<text x="433.3" y="136">1G3</text>
<text x="577.1" y="136">24</text>
<text x="585.3" y="137.6">BUCK4IN</text>
<text x="609.5" y="137.6">VOUT4</text>
<text x="625.1" y="136">27</text>
<text x="162" y="138.5">1D5</text>
<text x="162" y="143.6">1D7</text>
<text x="172.6" y="140.1">VDDCORE</text>
<text x="219.6" y="140.1">VDD</text>
<text x="230.1" y="143.6">1G4</text>
<text x="230.1" y="138.5">1F3</text>
<text x="389.4" y="141.1">P21</text>
<text x="401.2" y="142.7">VSS</text>
<text x="422.8" y="142.7">VSS</text>
<text x="433.3" y="141.1">1F8</text>
<text x="554.9" y="140.1">C329</text>
<text x="645" y="144">L304</text>
<text x="162" y="148.7">1E2</text>
<text x="172.6" y="145.2">VDDCORE</text>
<text x="219.6" y="145.2">VDD</text>
<text x="230.1" y="148.7">1J2</text>
<text x="389.4" y="146.1">V21</text>
<text x="401.2" y="147.8">VSS</text>
<text x="422.8" y="147.8">VSS</text>
<text x="433.3" y="146.1">1F6</text>
<text x="554.9" y="147.3">10u</text>
<text x="609.5" y="147.8">VLX4</text>
<text x="625.1" y="146.1">25</text>
<text x="688.2" y="147.8">C333</text>
<text x="162" y="153.8">1E4</text>
<text x="172.6" y="150.3">VDDCORE</text>
<text x="172.6" y="155.4">VDDCORE</text>
<text x="219.6" y="155.4">VDD</text>
<text x="219.6" y="150.3">VDD</text>
<text x="230.1" y="153.8">1H3</text>
<text x="258.3" y="150.9" transform="rotate(-90 258.3 150.9)">C309</text>
<text x="268.5" y="150.9" transform="rotate(-90 268.5 150.9)">C310</text>
<text x="278.6" y="150.9" transform="rotate(-90 278.6 150.9)">C311</text>
<text x="288.8" y="150.9" transform="rotate(-90 288.8 150.9)">C312</text>
<text x="298.9" y="150.9" transform="rotate(-90 298.9 150.9)">C313</text>
<text x="309.1" y="150.9" transform="rotate(-90 309.1 150.9)">C314</text>
<text x="390.4" y="151.2">W3</text>
<text x="401.2" y="152.8">VSS</text>
<text x="422.8" y="152.8">VSS</text>
<text x="433.3" y="151.2">1F4</text>
<text x="646.3" y="151.6">1uH</text>
<text x="688.2" y="154.9">22u</text>
<text x="24.7" y="157.9">5</text>
<text x="162" y="158.8">1E6</text>
<text x="172.6" y="160.5">VDDCORE</text>
<text x="219.6" y="160.5">VDD</text>
<text x="230.1" y="158.8">1H5</text>
<text x="388.4" y="156.3">AA5</text>
<text x="388.4" y="161.4">AA8</text>
<text x="401.2" y="157.9">VSS</text>
<text x="422.8" y="157.9">VSS</text>
<text x="433.3" y="161.4">1E9</text>
<text x="433.3" y="156.3">1F2</text>
<text x="577.1" y="161.4">33</text>
<text x="625.1" y="161.4">34</text>
<text x="162" y="163.9">1F5</text>
<text x="172.6" y="165.5">VDDCORE</text>
<text x="219.6" y="165.5">VDD</text>
<text x="230.1" y="163.9">1J4</text>
<text x="258.3" y="162.4" transform="rotate(-90 258.3 162.4)">1u</text>
<text x="268.5" y="162.4" transform="rotate(-90 268.5 162.4)">1u</text>
<text x="278.6" y="162.4" transform="rotate(-90 278.6 162.4)">1u</text>
<text x="288.8" y="162.4" transform="rotate(-90 288.8 162.4)">1u</text>
<text x="298.9" y="162.4" transform="rotate(-90 298.9 162.4)">1u</text>
<text x="309.1" y="162.4" transform="rotate(-90 309.1 162.4)">1u</text>
<text x="387.4" y="166.5">AA12</text>
<text x="401.2" y="163">VSS</text>
<text x="422.8" y="163">VSS</text>
<text x="433.3" y="166.5">1E7</text>
<text x="585.3" y="163">VLXBST</text>
<text x="605.7" y="163">BSTOUT</text>
<text x="162" y="169">1F7</text>
<text x="172.6" y="170.6">VDDCORE</text>
<text x="219.6" y="170.6">VDD</text>
<text x="230.1" y="169">1J6</text>
<text x="387.4" y="171.5">AA21</text>
<text x="401.2" y="173.2">VSS</text>
<text x="401.2" y="168.1">VSS</text>
<text x="422.8" y="173.2">VSS</text>
<text x="422.8" y="168.1">VSS</text>
<text x="433.3" y="171.5">1E5</text>
<text x="605.7" y="173.2">VBUSOTG</text>
<text x="625.1" y="171.5">35</text>
<text x="162" y="174.1">1G6</text>
<text x="162" y="179.2">1H7</text>
<text x="172.6" y="175.7">VDDCORE</text>
<text x="230.1" y="179.2">AB13</text>
<text x="298.9" y="177.6">TP302</text>
<text x="389.4" y="176.6">AC1</text>
<text x="401.2" y="178.2">VSS</text>
<text x="422.8" y="178.2">VSS</text>
<text x="433.3" y="176.6">1E3</text>
<text x="104.6" y="181.4">TP301</text>
<text x="172.6" y="180.8">VDDCORE</text>
<text x="200.5" y="180.8">BYPASS_REG1V8</text>
<text x="386.3" y="181.7">AC23</text>
<text x="401.2" y="183.3">VSS</text>
<text x="422.8" y="183.3">VSS</text>
<text x="433.3" y="181.7">1E1</text>
<text x="577.1" y="181.7">37</text>
<text x="585.3" y="183.3">SWIN</text>
<text x="609.5" y="183.3">SWOUT</text>
<text x="625.1" y="181.7">38</text>
<text x="163.1" y="189.3">1F1</text>
<text x="172.6" y="190.9">VBAT</text>
<text x="204.3" y="190.9">VDDA1V8_REG</text>
<text x="230.1" y="189.3">AB14</text>
<text x="389.4" y="186.8">1A3</text>
<text x="389.4" y="191.9">1A5</text>
<text x="401.2" y="188.4">VSS</text>
<text x="422.8" y="188.4">VSS</text>
<text x="433.3" y="191.9">1D6</text>
<text x="433.3" y="186.8">1D8</text>
<text x="595.5" y="190.9">STPMIC1A</text>
<text x="128.1" y="192.2">VDD</text>
<text x="204.3" y="196">VDDA1V1_REG</text>
<text x="230.1" y="194.4">AB15</text>
<text x="290.1" y="192.8" transform="rotate(-90 290.1 192.8)">R315</text>
<text x="293.9" y="192.8" transform="rotate(-90 293.9 192.8)">10k</text>
<text x="389.4" y="196.9">1A7</text>
<text x="401.2" y="193.5">VSS</text>
<text x="422.8" y="193.5">VSS</text>
<text x="433.3" y="196.9">1D4</text>
<text x="98.9" y="199.8">+3V3</text>
<text x="162" y="199.5">1G2</text>
<text x="172.6" y="201.1">VDD_ANA</text>
<text x="389.4" y="202">1B2</text>
<text x="401.2" y="198.6">VSS</text>
<text x="401.2" y="203.6">VSS</text>
<text x="422.8" y="203.6">VSS</text>
<text x="422.8" y="198.6">VSS</text>
<text x="433.3" y="202">1D2</text>
<text x="63.3" y="204.9">+3V3</text>
<text x="109.1" y="207.5">L308</text>
<text x="163.1" y="209.6">1H1</text>
<text x="210.7" y="206.2">VSS_ANA</text>
<text x="230.1" y="204.6">1G1</text>
<text x="246.9" y="204.3" transform="rotate(-90 246.9 204.3)">C321</text>
<text x="257" y="204.3" transform="rotate(-90 257 204.3)">C322</text>
<text x="389.4" y="207.1">1B4</text>
<text x="401.2" y="208.7">VSS</text>
<text x="422.8" y="208.7">VSS</text>
<text x="433.3" y="207.1">1C9</text>
<text x="73.5" y="212.5">L309</text>
<text x="87.5" y="212.5">TP310</text>
<text x="109.1" y="215.1">120R</text>
<text x="163.1" y="214.7">R4</text>
<text x="172.6" y="211.3">VDDA</text>
<text x="230.1" y="214.7">1H2</text>
<text x="246.9" y="215.7" transform="rotate(-90 246.9 215.7)">1u</text>
<text x="257" y="215.7" transform="rotate(-90 257 215.7)">1u</text>
<text x="389.4" y="212.2">1B6</text>
<text x="401.2" y="213.8">VSS</text>
<text x="422.8" y="213.8">VSS</text>
<text x="433.3" y="212.2">1C7</text>
<text x="73.5" y="220.2">120R</text>
<text x="118" y="218.9">C319</text>
<text x="139" y="218.9">C320</text>
<text x="172.6" y="216.3">VREF+</text>
<text x="217" y="216.3">VSSA</text>
<text x="389.4" y="217.3">1B8</text>
<text x="401.2" y="218.9">VSS</text>
<text x="422.8" y="218.9">VSS</text>
<text x="433.3" y="217.3">1C5</text>
<text x="641.2" y="216.3">VREF_0V675</text>
<text x="90" y="225.2">VDD_USB_3V3</text>
<text x="121.8" y="226.5">1u</text>
<text x="139" y="226.5">1u</text>
<text x="160" y="224.9">AA15</text>
<text x="172.6" y="226.5">VDD3V3_USBHS</text>
<text x="390.4" y="222.3">1C1</text>
<text x="401.2" y="224">VSS</text>
<text x="422.8" y="224">VSS</text>
<text x="433.3" y="222.3">1C3</text>
<text x="561.2" y="227.8">DDR_1V35</text>
<text x="599.3" y="225.2">IC301-B</text>
<text x="160" y="230">AA17</text>
<text x="172.6" y="231.6">VDD3V3_USBFS</text>
<text x="206.9" y="231.6">VSS_USBHS</text>
<text x="230.1" y="230">AA16</text>
<text x="408.8" y="230.3">STM32MP157A</text>
<text x="617.1" y="230.3">VREF</text>
<text x="628.9" y="228.7">16</text>
<text x="652.6" y="231.6">C335</text>
<text x="652.6" y="238.7">1u</text>
<text x="665.3" y="236.7">VTT_0V675</text>
<text x="162" y="240.1">B18</text>
<text x="162" y="245.2">C17</text>
<text x="172.6" y="241.7">VDD_DSI</text>
<text x="230.1" y="245.2">C16</text>
<text x="578.1" y="243.9">13</text>
<text x="585.3" y="245.6">LDO3IN</text>
<text x="610.7" y="245.6">LDO3OUT</text>
<text x="628.9" y="243.9">14</text>
<text x="24.7" y="246.3">4</text>
<text x="88.2" y="246.8">C325</text>
<text x="162" y="250.3">C18</text>
<text x="172.6" y="246.8">VDD1V2_DSI_PHY</text>
<text x="172.6" y="251.9">VDD1V2_DSI_REG</text>
<text x="211.9" y="246.8">VSS_DSI</text>
<text x="570.1" y="248.1">C334</text>
<text x="675.5" y="248.1">C336</text>
<text x="89.2" y="253.9">100n</text>
<text x="129.4" y="257">C323</text>
<text x="162" y="255.4">C14</text>
<text x="172.6" y="257">VDDA1V8_DSI</text>
<text x="570.1" y="255.2">10u</text>
<text x="644.4" y="257.6">TP309</text>
<text x="675.5" y="255.2">10u</text>
<text x="547.2" y="258.3">+3V3</text>
<text x="610.7" y="260.8">LDO1OUT</text>
<text x="628.9" y="259.2">23</text>
<text x="133.2" y="264.6">1u</text>
<text x="187.8" y="264.6">STM32MP157A</text>
<text x="577.1" y="266.8">22</text>
<text x="585.3" y="268.4">LDO16IN</text>
<text x="669.2" y="267.1">+1V8</text>
<text x="554.9" y="272.2">C351</text>
<text x="628.9" y="274.4">21</text>
<text x="147.9" y="276">C324</text>
<text x="554.9" y="279.3">1u</text>
<text x="610.7" y="276">LDO6OUT</text>
<text x="675.5" y="278.6">C350</text>
<text x="148.9" y="283.2">100n</text>
<text x="675.5" y="285.7">10u</text>
<text x="610.7" y="291.3">LDO2OUT</text>
<text x="628.9" y="289.6">18</text>
<text x="578.1" y="297.3">19</text>
<text x="585.3" y="298.9">LDO25IN</text>
<text x="554.9" y="305.2">+5V</text>
<text x="628.9" y="304.9">20</text>
<text x="610.7" y="306.5">LDO5OUT</text>
<text x="577.1" y="320.1">36</text>
<text x="585.3" y="321.8">VIN</text>
<text x="613.3" y="321.8">INTLDO</text>
<text x="628.9" y="320.1">40</text>
<text x="567.6" y="324.3">C337</text>
<text x="664.1" y="325.6">VDD_USB_3V3</text>
<text x="567.6" y="331.4">4u7</text>
<text x="628.9" y="335.4">39</text>
<text x="24.7" y="338">3</text>
<text x="610.7" y="337">LDO4OUT</text>
<text x="675.5" y="339.5">C338</text>
<text x="596.8" y="343.4">STPMIC1A</text>
<text x="675.5" y="346.7">4u7</text>
<text x="624.7" y="387.8">VDD</text>
<text x="558.7" y="400.5">VDD</text>
<text x="628.9" y="401.4">42</text>
<text x="633.6" y="403">IC301-C</text>
<text x="589.1" y="411.9">SDA4</text>
<text x="610.9" y="411.6">3</text>
<text x="617.1" y="413.2">SDA</text>
<text x="626" y="408.1">VIO</text>
<text x="628.5" y="413.2">PWRCTRL</text>
<text x="646.7" y="411.6">44</text>
<text x="661.5" y="411.9">POWER_ON</text>
<text x="558" y="417.6" transform="rotate(-90 558 417.6)">R316</text>
<text x="561.8" y="417.6" transform="rotate(-90 561.8 417.6)">10k</text>
<text x="589.1" y="417">SCL4</text>
<text x="610.9" y="416.7">4</text>
<text x="617.1" y="418.3">SCL</text>
<text x="629.8" y="423.4">WAKEUP</text>
<text x="646.7" y="421.7">2</text>
<text x="656.5" y="422.1">PMIC_WAKEUP</text>
<text x="24.7" y="428.4">2</text>
<text x="548.5" y="427.2">#RES</text>
<text x="608.9" y="431.9">43</text>
<text x="611.9" y="426.8">1</text>
<text x="617.1" y="428.4">RST</text>
<text x="646.7" y="431.9">17</text>
<text x="589.1" y="432.3">#PMIC_IRQ</text>
<text x="589.1" y="436.1">internal pullup</text>
<text x="617.1" y="433.5">INT</text>
<text x="629.8" y="433.5">PONKEY</text>
<text x="620.9" y="439.9">STPMIC1A</text>
<text x="649.6" y="439.9">C339</text>
<text x="652.6" y="447">10n</text>
<text x="594.2" y="484.3">STPMIC1A</text>
<text x="595.5" y="480.5">IC301-D</text>
<text x="576.6" y="489">6</text>
<text x="582.8" y="490.7">PGND1</text>
<text x="612" y="490.7">PGND4</text>
<text x="625.1" y="489">26</text>
<text x="669.5" y="489">50</text>
<text x="674.6" y="489">49</text>
<text x="679.7" y="489">48</text>
<text x="684.8" y="489">47</text>
<text x="689.8" y="489">46</text>
<text x="694.9" y="489">45</text>
<text x="575.6" y="494.1">10</text>
<text x="582.8" y="495.8">PGND2</text>
<text x="612" y="495.8">PGND5</text>
<text x="625.1" y="494.1">32</text>
<text x="676.8" y="497">Power-Pad</text>
<text x="700.9" y="494.5">IC301-E</text>
<text x="574.6" y="499.2">30</text>
<text x="582.8" y="500.8">PGND3</text>
<text x="596.8" y="503.4">GNDLDO</text>
<text x="613.3" y="500.8">AGND</text>
<text x="625.1" y="499.2">41</text>
<text x="700.9" y="498.3">STPMIC1A</text>
<text x="667" y="505">51</text>
<text x="672.1" y="505">52</text>
<text x="677.1" y="505">53</text>
<text x="682.2" y="505">54</text>
<text x="687.3" y="505">55</text>
<text x="692.4" y="505">56</text>
<text x="697.5" y="505">57</text>
<text x="602.2" y="510.1">15</text>
<text x="25.1" y="517.2">1</text>
<text x="556.1" y="533.2">DATUM</text>
<text x="574.5" y="533.2">NAME</text>
<text x="622.2" y="532.6">DOKUMENT</text>
<text x="675.5" y="532.6">BENENNUNG</text>
<text x="761.9" y="533.9">BLATT</text>
<text x="534.5" y="539.6">ERSTELLT</text>
<text x="552.3" y="539.6">24.03.2020</text>
<text x="576.4" y="539.6">CPf</text>
<text x="634.9" y="542.8">Schutzvermerk</text>
<text x="765.7" y="540.2">3</text>
<text x="534.5" y="546.6">GEÄNDERT</text>
<text x="553.6" y="546.6">30.07.22</text>
<text x="576.4" y="546.6">Tli</text>
<text x="590.4" y="551.6">PRODUKT-Nr.</text>
<text x="631.1" y="546.6">ISO 16016 beachten</text>
<text x="674.2" y="551.6">ZEICHNUNGS-Nr.</text>
<text x="712.3" y="551.6">Variantenplan</text>
<text x="763.1" y="546.6">VON</text>
<text x="534.5" y="552.9">FREIGABE</text>
<text x="552.9" y="552.9">13.10.22</text>
<text x="575.2" y="552.9">SP-R</text>
<text x="765.7" y="552.9">7</text>
<text x="535.8" y="559.3">KUNDE</text>
<text x="565" y="559.3">HEMRO</text>
</g>
</svg>
